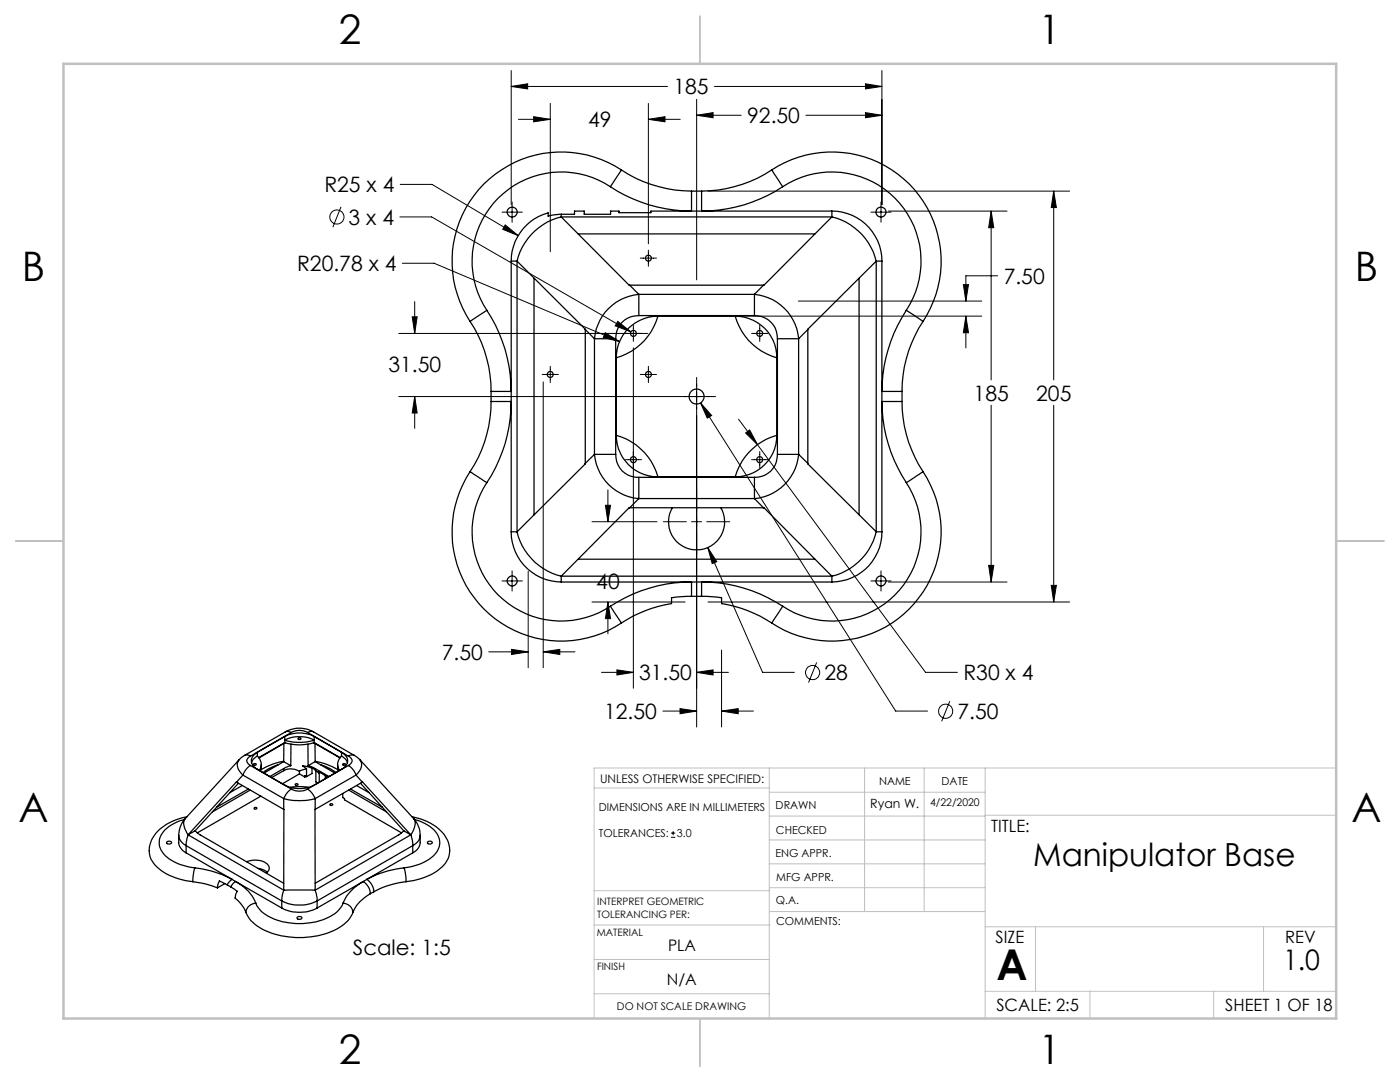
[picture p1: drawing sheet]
<svg xmlns="http://www.w3.org/2000/svg" width="279mm" height="216mm" viewBox="0 0 279 216" stroke-linecap="round" stroke-linejoin="round" font-family="sans-serif">
<g fill="none" stroke="#000" stroke-width=".2">
<path d="M102 17.3l3.3-.6v1zM102 14.1v26.8M102 17.3h31.2M139 19.8v36M142.6 17.3h33.4M172.7 16.7l3.3 .6-3.3 .4zM176 14.1v26.8M79.9 36.8h6.3l17.2 10.2M103.5 23.8h6.3M106.5 23.3l3.3 .5-3.3 .5zM109.8 20.6v29.6M129.4 23.8l3.3-.5v1z"/>
<path d="M129.4 20.6v28M129.4 23.8h6.3M139 23l3.3-.5v1zM139 23h8.9M141.3 38.1h72.2M160.8 23h15.2M172.7 22.5l3.3 .5-3.3 .5zM210.3 38.1l.5 3.3h-1zM210.3 38.1v37.7M68.1 41.3l-1.7 4M79.8 43.3h6.3l39.8 22.9M80.3 52.5h6.3l37 15.7"/>
<path d="M100.2 42.3h4M100.8 44.9l2.6 2.1-3.1-1.2zM102.2 40.3v4M127.8 51.5h3.2M129.4 49.9v3.2M173.8 42.3h4M175.8 40.3v4M177.3 42.1h23.7M192.3 56.8h1l-.5 3.3zM197.8 42.1l.5 3.3h-1zM197.8 42.1v33.7M199.1 55h-6.3v5.1"/>
<path d="M79.6 66.5h49.7M79.6 79.1h63.2M82.3 63.2h1l-.5 3.3zM82.8 79.1l.5 3.3h-1zM82.8 60.2v6.3M82.8 79.1v6.4M108.2 74.7h3.2M108.4 76.2v57M109.8 73.1v3.2M120.8 66.4l2.8 1.8-3.2-.9zM123.3 64.1l2.6 2.1-3.1-1.2zM126.4 64.9v3.2"/>
<path d="M126.4 69.4v67.9M127.8 74.7h3.2M129.4 73.1v3.2M139 75.3v69.8M148 63.1h47.9M150 66.5h3.2M151.6 64.9v3.2M159.3 60.1h36.6M192.8 63.1l.5 3.3h-1zM192.8 63.1v6.3M121.3 97.8v6.3M124.8 91.7h3.2"/>
<path d="M139.8 80.4l2.2 2.5-.9 .5zM139.8 80.4l39 61.5h6.3M147.4 83.6l3.8 5.1M148.8 86.4l.8-.6 1.6 2.9zM150 91.7h3.2M151.2 88.7l33.5 45.5h6.4M151.6 90.1v3.2M197.8 80.9v35.2M210.3 80.9v39.2M100.2 115.9h4M102.2 113.9v4M105.4 114v19.2"/>
<path d="M118.1 104.1h13M120.8 100.8h1l-.5 3.3zM132.4 104.1h4.6M138 104.1h2M141 104.1h4.6M141.3 109.3l1.8 2.8-1 .4zM141.3 109.3l10.9 24.9h6.3M173.8 115.9h4M175.8 113.9v4M177.3 116.1h23.7M197.3 112.8h1l-.5 3.3zM209.8 116.8h1l-.5 3.3z"/>
<path d="M97.5 130.1h7.9M102.1 129.6l3.3 .5-3.3 .5zM108.4 130.1l3.3-.5v1zM108.4 130.1h6.4M118.1 120.1h18.6M120.1 134.2h6.3M121.3 120.1l.5 3.3h-1zM121.3 120.1v6.4M123.1 133.7l3.3 .5-3.3 .5zM139 134.2l3.3-.5v1zM139 134.2h6.4M141.3 120.1h72.2"/>
<path d="M144 129.7v15.4M163 132.2l-1.6 4M189.5 139.9l-1.6 4M132.3 141.9h6.7M135.7 141.4l3.3 .5-3.3 .5zM144 141.9l3.3-.5v1zM144 141.9h6.4M133.9 167.1h.9M133.9 166.2h.9M134.3 165.8v.9"/>
<circle cx="67.2" cy="43.3" r="1.41"/>
<circle cx="162.2" cy="134.2" r="1.41"/>
<circle cx="188.7" cy="141.9" r="1.42"/>
</g>
<g fill="none" stroke="#c0c0c0" stroke-width=".2">
<path d="M118.6 157.2h34.9M153.5 153.2v50M153.5 158.1h43.1M172.5 153.2v28.7M184.4 153.2v28.7M196.6 153.2v50M266.7 153.2h-148.1v50M118.6 177.7h35M153.5 167.6h43.1M153.5 162.8h43.1M153.5 172.4h43.1M153.5 177.1h43.1"/>
<path d="M196.6 162.7h70.1M118.6 198.3h34.9M118.6 191.5h34.9M118.6 184.6h35M153.6 181.9h43M196.6 197.8h70.1M196.6 184.9h70.1M206.7 184.9v12.9M217.5 197.8v5.4M242.2 197.8v5.4M252.2 184.9v12.9"/>
</g>
<path d="M139.7 3.2v9.5M3.1 107.9h9.6M266.7 107.9h9.5M139.7 203.2v9.6" fill="none" stroke="#c0c0c0" stroke-width=".25"/>
<path d="M12.7 12.7h254v190.5h-254z" fill="none" stroke="#c0c0c0" stroke-width=".5"/>
<path d="M102 17.3l3.3-.6v1zM172.7 16.7l3.3 .6-3.3 .4zM197.8 42.1l.5 3.3h-1zM197.3 112.8h1l-.5 3.3zM172.7 22.5l3.3 .5-3.3 .5zM139 23l3.3-.5v1zM192.8 63.1l.5 3.3h-1zM192.3 56.8h1l-.5 3.3zM120.8 66.4l-.4 .9 3.2 .9zM209.8 116.8h1l-.5 3.3zM210.3 38.1l.5 3.3h-1zM100.8 44.9l-.5 .9 3.1 1.2zM120.8 100.8h1l-.5 3.3zM121.3 120.1l.5 3.3h-1zM141.3 109.3l.8 3.2 1-.4zM135.7 141.4l3.3 .5-3.3 .5zM144 141.9l3.3-.5v1zM106.5 23.3l3.3 .5-3.3 .5zM129.4 23.8l3.3-.5v1zM108.4 130.1l3.3-.5v1zM102.1 129.6l3.3 .5-3.3 .5zM139.8 80.4l1.3 3 .9-.5zM148.8 86.4l2.4 2.3-1.6-2.9zM123.3 64.1l-.5 .9 3.1 1.2zM139 134.2l3.3-.5v1zM123.1 133.7l3.3 .5-3.3 .5zM82.8 79.1l.5 3.3h-1zM82.3 63.2h1l-.5 3.3z" fill="#000"/>
<g fill="none" stroke="#000" stroke-width=".25">
<path d="M121.8 37.3a17.8 17.8 0 0 0-22.4 2.2 17.8 17.8 0 0 0-2.2 22.4M121.8 37.3a29.3 29.3 0 0 0 16.2 4.8v-4M124 33.9a21.8 21.8 0 0 0-27.4 2.8 21.8 21.8 0 0 0-2.8 27.4M124 33.9l-2.2 3.4M124 33.9a25.6 25.6 0 0 0 14 4.2M138 38.1h2M154 33.9a21.8 21.8 0 0 1 27.4 2.8 21.8 21.8 0 0 1 2.8 27.4M154 33.9l2.2 3.4M154 33.9a25.6 25.6 0 0 1-14 4.2M156.2 37.3a17.8 17.8 0 0 1 22.4 2.2 17.8 17.8 0 0 1 2.3 22.4M156.2 37.3a29.1 29.1 0 0 1-16.2 4.8v-4M102 52.1h1.2"/>
<path d="M102 52.1v54M103.2 52.1l13.6 13.6v26.9l-13.6 13.5M103.2 52.1v54M106.6 55.5v47.2M112 43.3a11.9 11.9 0 0 0-8.8 8.8M112 42.8v.5M112 42.8l-2.6 .3v-.6a10 10 0 0 0-7.4 9.6M112 43.3l13.6 13.6h26.9l13.5-13.6M112 43.3h54M115.4 46.7h47.2M125.7 56.9l1.8 1.8M127.5 58.7a9.8 9.8 0 0 0-8.9 8.9"/>
<path d="M127.5 58.7v4.3M127.5 58.7h23.1M150.6 58.7v4.3M150.6 58.7a9.8 9.8 0 0 1 8.8 8.9M152.4 56.9l-1.8 1.8M166 43.3a12.1 12.1 0 0 1 8.9 8.8M166 42.1v1.2M166 42.1a10 10 0 0 1 10 10M166 42.1h-36.1v.3h-6.4v-.3h-1.7v.7h-5.2v-.7h-1.9v.7h-2.7M171.4 55.5v47.2M174.9 52.1h1.1M174.9 52.1l-13.7 13.6v26.9l13.7 13.5"/>
<path d="M174.9 52.1v54M176 52.1v54M93.8 64.1a25 25 0 0 1 4.2 14M97.2 61.9l-3.4 2.2M97.2 61.9a29.3 29.3 0 0 1 4.8 16.2h-4M98 78.1v2M116.8 65.8l1.8 1.8M118.6 67.6h4.3M118.6 67.6v23.1M122.9 67.6v23.1M123 71.4v15.5M127.5 63a4.5 4.5 0 0 0-4.6 4.6"/>
<path d="M127.5 63h23.1M131.3 63.1a8.3 8.3 0 0 0-8.3 8.3M131.3 63.1a11.9 11.9 0 0 1-8.3 8.3M131.3 63.1h15.4M146.7 63.1a8.3 8.3 0 0 1 8.3 8.3M146.7 63.1a11.9 11.9 0 0 0 8.3 8.3M150.6 63a4.5 4.5 0 0 1 4.6 4.6M155 71.4v15.5M155.2 67.6h4.2M155.2 67.6v23.1M159.4 67.6v23.1M161.2 65.8l-1.8 1.8"/>
<path d="M180 78.1v2M180.9 61.9l3.3 2.2M180.9 61.9a30.1 30.1 0 0 0-4.9 16.2h4M184.2 64.1a25 25 0 0 0-4.2 14M93.8 94.1l3.4 2.2M93.8 94.1a21.8 21.8 0 0 0 2.8 27.4 21.8 21.8 0 0 0 27.4 2.8M97.2 96.3a17.8 17.8 0 0 0 2.2 22.4 17.8 17.8 0 0 0 22.4 2.3M98 80.1h4a29.1 29.1 0 0 1-4.8 16.2M98 80.1a25.4 25.4 0 0 1-4.2 14M118.6 90.7h4.3M118.6 90.7a9.7 9.7 0 0 0 8.9 8.8M118.6 90.7l-1.8 1.8"/>
<path d="M122.9 90.7a4.4 4.4 0 0 0 4.6 4.5M123 86.9a8.3 8.3 0 0 0 8.3 8.2M123 86.9a12.1 12.1 0 0 1 8.3 8.2M127.5 95.2v4.3M127.5 95.2h23.1M127.5 99.5h23.1M127.5 99.5l-1.8 1.8M131.3 95.1h15.4M150.6 95.2v4.3M150.6 99.5l1.8 1.8M155 86.9a8.3 8.3 0 0 1-8.3 8.2M155 86.9a12.1 12.1 0 0 0-8.3 8.2"/>
<path d="M155.2 90.7a4.4 4.4 0 0 1-4.6 4.5M155.2 90.7h4.2M159.4 90.7a9.7 9.7 0 0 1-8.8 8.8M159.4 90.7l1.8 1.8M180 80.1h-4a29.9 29.9 0 0 0 4.9 16.2M180 80.1a25.4 25.4 0 0 0 4.2 14M180.9 96.3a17.8 17.8 0 0 1-2.3 22.4 17.8 17.8 0 0 1-22.4 2.3M184.2 94.1l-3.3 2.2M184.2 94.1a21.8 21.8 0 0 1-2.8 27.4 21.8 21.8 0 0 1-27.4 2.8M102 106.1a10 10 0 0 0 10 10M102 106.1h1.2M103.2 106.1a12.1 12.1 0 0 0 8.8 8.9"/>
<path d="M112 115v1.1M112 115l13.6-13.7h26.9l13.5 13.7M112 115h54M112 116.1h54M115.4 111.6h47.2M134.2 101.3a5.6 5.6 0 0 0 4.8 8.4 5.6 5.6 0 0 0 4.9-8.4M138 119v-2.9a29.7 29.7 0 0 0-16.2 4.9M138 119l-4 .3v1.1a26.5 26.5 0 0 0-10 3.9M138 119h2M140 119v-2.9a29.4 29.4 0 0 1 16.2 4.9M140 119l4 .3v1.1a26.5 26.5 0 0 1 10 3.9M166 115v1.1"/>
<path d="M174.9 106.1a12 12 0 0 1-8.9 8.9M174.9 106.1h1.1M176 106.1a10 10 0 0 1-10 10M121.8 121l2.2 3.3M156.2 121l-2.2 3.3M47.2 156.1l9.5 5.4M47.2 156.1l-9.7 10.5M47.6 156.3l-8.7 9.5M47.8 151.6a1.93 1.93 0 0 0 .4 2.8l.3 .3M47.8 151.6l-10.8 11.7M48.4 156.7l-2.5 1.5M48.5 154.7l-1.3 1.4"/>
<path d="M48.5 154.7l8.1 4.6M48.8 150.7l-1 .9M48.8 150.7l.5-.1 .7 .3M49.6 157.4l-6.4 3.7M49.9 157.7l-7.5 4.3M50 150.9a.96 .96 0 0 0-.8 .9 .96 .96 0 0 0 .8 1M50 152.8a3.7 3.7 0 0 0-1.5 1.9M50 152.8l8.1 4.6M50.6 152.4l.5 .1a.25 .25 0 0 1-.3 .2 .25 .25 0 0 1-.2-.3zM51.4 150.1a1.8 1.8 0 0 0-1.2 1.7 1.8 1.8 0 0 0 1.2 1.7l5.4 3.2a6.7 6.7 0 0 0 5.9 0l5.5-3.2a1.72 1.72 0 0 0 .8-2.7l-.8-.7M51.4 150.8l-.8 .7-.4 .7M51.4 150.8a2.15 2.15 0 0 1 .4 2.9"/>
<path d="M51.4 150.1v.7M52.1 158.9l-12.7 7.3M52.1 152.5l-.1 1.3M55.6 152.6l-2 .8-1.1 .8M56.6 151.9a11.7 11.7 0 0 0-4.6 1.8M56.6 159.3a11.9 11.9 0 0 0 6.3 0M56.6 153.8a3.3 3.3 0 0 1 3.2 .1M56.6 148.3v.1M56.6 153.4v.4M56.6 159.3v18.3M56.6 148.4l-4.9 2.8M56.6 153.8l-2.4 1.4"/>
<path d="M56.6 152l-3.9 2.3M56.6 152l1.4 .8M56.6 153.4l-2.7 1.5M56.7 148.4l-.1 3.6M56.8 147a6.4 6.4 0 0 1 5.9 0M56.8 147.7a6.4 6.4 0 0 1 5.9 0 10.2 10.2 0 0 1-5.9 0zM56.8 148.2a9.5 9.5 0 0 0 5.9 0M56.8 147l-5.4 3.1M56.8 147v1.2M56.8 148.2l-5.2 3M56.9 146.1a5.7 5.7 0 0 1 5.7 0M56.9 146.1l.6-.2 .6 .3"/>
<path d="M56.9 146.1l-8.1 4.6M56.9 148.2l-.3 .2M57.9 157.1l1.6-.1 2.1 .1M58 152.8l-1.4 .6M58.1 148.5l-.1 4.3M58.1 157.4a4.1 4.1 0 0 0-1.5 1.9M58.1 157.4a3.3 3.3 0 0 0 3.3 0M58.1 146.2a3.3 3.3 0 0 1 3.3 0M58.1 146.2l-8.1 4.7M59 156.4a.25 .25 0 0 1 .3-.1 .25 .25 0 0 1 .1 .4 .25 .25 0 0 1-.3 .1 .25 .25 0 0 1-.1-.4zM59.5 147.3a.33 .33 0 0 1 .5 .2 .31 .31 0 0 1-.3 .1 .31 .31 0 0 1-.2-.3zM59.8 154.4l-3.4 2"/>
<path d="M59.8 154.4l1 .6M59.8 153.9v.5M61.1 154.9l-.3 .1M61.2 153.4l-.8-.6 2.1 .6 .5 .4M61.2 153.4l-1.4 .5M61.2 153.4v1.6M61.2 155l-.4-.2v.2M61.4 157.4a4.1 4.1 0 0 1 1.5 1.9M61.4 146.2l8.1 4.7M61.5 148.5v4.3M61.5 152.8l1.4 .6M62.3 153.2v1.1l-1.1 .7"/>
<path d="M62.6 146.1l-.5-.2-.7 .3M62.6 146.1l8.1 4.6M62.6 148.2l.3 .2M62.7 147l5.5 3.1M62.7 147v1.2M62.7 148.2l5.2 3M62.9 148.4v3.6M62.9 151.9a12.6 12.6 0 0 1 4.6 1.8M62.9 148.3v.1M62.9 153.4v.2M62.9 159.3v2.2M62.9 148.4l4.9 2.8"/>
<path d="M62.9 152l-1.4 .8M62.9 152l4 2.3M62.9 153.4l2.8 1.5M63 153.8l.7 .5M63 153.8v2.2l.4 .2M63.7 154.3l-.2-.3 1.9 1.1M63.7 154.3v1.8M64 152.6l1.9 .8 1.1 .8M64.9 154.8v.6M67.4 152.5l.2 1.3M68.2 150.8l.8 .7 .3 .7M68.2 150.8a2.15 2.15 0 0 0-.4 2.9"/>
<path d="M68.2 150.1v.7M68.4 158.3v.8l.4 .2v.3l11.4 6.6M68.5 152.4l.4 .1a.27 .27 0 0 1-.2 .2 .27 .27 0 0 1-.3-.2zM69.5 150.9a.96 .96 0 0 1 .8 .9 .96 .96 0 0 1-.8 1M69.5 152.8a3.7 3.7 0 0 1 1.5 1.9M69.5 152.8l-8.1 4.6M69.6 157.7l7.5 4.3M70 157.4l6.3 3.7M70.7 150.7l1.1 .9M70.7 150.7l-.5-.1-.7 .3M71 154.7a2.24 2.24 0 0 0 .8-3.1l10.7 11.7M71 154.7l-8.1 4.6"/>
<path d="M71 154.7l1.3 1.4M71.2 156.7l2.4 1.5M71.9 156.3l8.7 9.5M72.3 156.1l-9.4 5.4M72.3 156.1l9.7 10.5M33.3 168a.54 .54 0 0 1 .9 .2 .57 .57 0 0 1-.9-.1zM35.7 166.7v1.4a2.62 2.62 0 0 0 1.4 2.1M35.7 166.7a2.5 2.5 0 0 0 1.4 2M36.8 163.5a6.7 6.7 0 0 0-4.9 3.9 4 4 0 0 0 2.3 4.3 12.1 12.1 0 0 0 4.7 1.5M37 163.3a5.1 5.1 0 0 0-1.3 3.4M37 163.3a2.04 2.04 0 0 0 .1 2.5l.4 .8M37.1 168.7l19.1 11.1"/>
<path d="M37.1 170.2l9.2 5.3M37.1 168.7v1.5M37.3 163a9.5 9.5 0 0 0-7.1 4.6 4.7 4.7 0 0 0 2 6.1 13.8 13.8 0 0 0 6.3 2.2M37.5 166.6l-.3 1.4-.1 .7M37.5 166.6l19.1 11M38.5 175.9a17.4 17.4 0 0 1 4.9 1.3M38.9 173.2l-.3 1.4-.1 1.3M38.9 173.2a20.4 20.4 0 0 1 7.4 2.3M38.9 165.8l1 .8 16.7 9.6M38.9 165.8l-1.4 .8M44.9 176.3l-1.5 .9M45.3 176.6l-1.5-.8-.4 1.4"/>
<path d="M45.3 176.6l.7 .4M46 177l1.3 .8-.2 .6-.2 .8a6.7 6.7 0 0 1 2.2 2.9M46.3 175.5l-.4 .3-.6 .8M46.3 175.5l.7 .4M47 175.9a8.3 8.3 0 0 1 4 4.3M47 175.9l-1 1.1M47 175.9l9.2 5.3M49.2 171.9a4 4 0 0 1 4.4 .8 1.11 1.11 0 0 1-.4 1.5M50.8 161.1l.5 .1a.25 .25 0 0 1-.3 .3 .25 .25 0 0 1-.2-.4zM51.5 173.3l1.1 .3 .7 .5M56.2 179.8a8 8 0 0 0 7.1 0M56.2 179.8v1.4"/>
<path d="M56.6 177.6h6.3M56.6 177.6l-.3 1.4-.1 .8M62.9 177.6l.4 1.4v.8M62.9 161.5v16.1M63.3 179.8v1.4M65.9 160.4l.5 .1a.25 .25 0 0 1-.3 .2 .25 .25 0 0 1-.2-.3zM72.5 175.9a8.8 8.8 0 0 0-4 4.3M72.5 175.9a3.1 3.1 0 0 1 1.4 2.4M72.5 175.9l-9.2 5.3M73.2 175.5a3.1 3.1 0 0 1 1.4 2.4M73.2 175.5l-.7 .4M73.9 178.3a7.5 7.5 0 0 0-3.5 3.8"/>
<path d="M74.6 177.9l-.7 .4M80.6 165.8l-1 .8-16.7 9.6M80.6 165.8l1.4 .8M80.6 173.2a20.4 20.4 0 0 0-7.4 2.3M80.6 173.2l.4 1.4v1.3M81 175.9a17.7 17.7 0 0 0-6.4 2M82 166.6l.3 1.1 .1 1M82 166.6l-19.1 11M82.2 162.9a9.7 9.7 0 0 1 7.1 4.8 4.7 4.7 0 0 1-2 6 13.8 13.8 0 0 1-6.3 2.2M82.4 168.7l-19.1 11.1M82.4 170.2l-9.2 5.3M82.4 168.7v1.5"/>
<path d="M82.5 163.3a5.1 5.1 0 0 1 1.4 3.4M82.5 163.3a2.09 2.09 0 0 1-.1 2.5l-.4 .8M82.7 163.5a6.7 6.7 0 0 1 5 3.9 4 4 0 0 1-2.4 4.3 12.1 12.1 0 0 1-4.7 1.5M83.9 166.7v1.4a2.42 2.42 0 0 1-1.5 2.1M83.9 166.7a2.32 2.32 0 0 1-1.5 2M85.3 168a.53 .53 0 0 1 .6-.2 .53 .53 0 0 1 .4 .4 .5 .5 0 0 1-.6 .3 .5 .5 0 0 1-.4-.5zM49.1 182.1a8.1 8.1 0 0 0 5.7 4.3 16.8 16.8 0 0 0 13.4-1.7l1.3-1 .9-1.6M51 180.2a6.7 6.7 0 0 0 4.8 3.6 13.4 13.4 0 0 0 11.4-1.8l.9-1.1 .4-.7M51 180.2a2.13 2.13 0 0 0-1.9 1.9M56.2 181.2a7.7 7.7 0 0 0 7.1 0M59.3 183a.51 .51 0 0 1 .6-.1 .51 .51 0 0 1 .3 .4 .57 .57 0 0 1-.9-.2zM68.5 180.2a2.13 2.13 0 0 1 1.9 1.9"/>
<circle cx="102.2" cy="42.3" r="1"/>
<circle cx="129.4" cy="51.5" r=".6"/>
<circle cx="175.8" cy="42.3" r="1.01"/>
<circle cx="109.8" cy="74.7" r=".59"/>
<circle cx="126.4" cy="66.5" r=".6"/>
<circle cx="129.4" cy="74.7" r=".6"/>
<circle cx="139" cy="79.1" r="1.5"/>
<circle cx="151.6" cy="66.5" r=".6"/>
<circle cx="126.4" cy="91.7" r=".6"/>
<circle cx="151.6" cy="91.7" r=".6"/>
<circle cx="102.2" cy="115.9" r=".98"/>
<circle cx="175.8" cy="115.9" r=".99"/>
</g>
<text font-size="8.5" x="198.9" y="195.5">A</text>
<g font-size="8.1">
<text x="67.6" y="8.9">2</text>
<text x="207.3" y="8.9">1</text>
<text x="4.4" y="56.2">B</text>
<text x="270.4" y="56.2">B</text>
<text x="3.7" y="164.1">A</text>
<text x="269.7" y="164.1">A</text>
<text x="67.6" y="212.4">2</text>
<text x="207.3" y="212.4">1</text>
</g>
<text font-size="6.3" x="206.2" y="172.9">Manipulator Base</text>
<text font-size="5.6" x="256.1" y="193.5">1.0</text>
<g font-size="4.2">
<text x="134.4" y="18.8">185</text>
<text x="117.4" y="25.4">49</text>
<text x="149.1" y="24.6">92.50</text>
<text x="64.7" y="38.4">R25 x 4</text>
<text x="69.6" y="44.8">3 x 4</text>
<text x="59.3" y="54.1">R20.78 x 4</text>
<text x="200.3" y="56.6">7.50</text>
<text x="77.5" y="74.2">31.50</text>
<text x="194.3" y="79.9">185</text>
<text x="206.8" y="79.9">205</text>
<text x="119" y="117.6">40</text>
<text x="88.2" y="131.7">7.50</text>
<text x="127.5" y="135.8">31.50</text>
<text x="164.5" y="135.7">28</text>
<text x="192.3" y="135.8">R30 x 4</text>
<text x="120.6" y="143.5">12.50</text>
<text x="191.1" y="143.5">7.50</text>
<text x="70.4" y="190.5">Scale: 1:5</text>
</g>
<g font-size="3.4">
<text x="197.8" y="166">TITLE:</text>
<text x="198.7" y="188.1">SIZE</text>
<text x="256.5" y="188.2">REV</text>
<text x="198.8" y="201.7">SCALE: 2:5</text>
<text x="244.5" y="201.7">SHEET 1 OF 18</text>
</g>
<g font-size="3.2">
<text x="133.3" y="189.8">PLA</text>
<text x="133.1" y="196.6">N/A</text>
</g>
<text font-size="2.5" x="173.7" y="161.3">Ryan W.</text>
<text font-size="2.4" x="119.8" y="156.2">UNLESS OTHERWISE SPECIFIED:</text>
<g font-size="2.2">
<text x="119.5" y="161.8">DIMENSIONS ARE IN MILLIMETERS</text>
<text x="154.8" y="161.4">DRAWN</text>
<text x="175.4" y="156.6">NAME</text>
<text x="187.9" y="156.7">DATE</text>
<text x="119.5" y="167.1">TOLERANCES:</text>
<text x="135.1" y="167.1">3.0</text>
<text x="154.9" y="166.3">CHECKED</text>
<text x="154.8" y="171">ENG APPR.</text>
<text x="154.9" y="175.7">MFG APPR.</text>
<text x="154.9" y="180.4">Q.A.</text>
<text x="154.9" y="184.6">COMMENTS:</text>
</g>
<g font-size="2.1">
<text x="185.6" y="160.7">4/22/2020</text>
<text x="123.1" y="201.6">DO NOT SCALE DRAWING</text>
</g>
<g font-size="2">
<text x="119.2" y="180.6">INTERPRET GEOMETRIC</text>
<text x="119.2" y="183.1">TOLERANCING PER:</text>
<text x="119.1" y="186.7">MATERIAL</text>
<text x="119.1" y="193.5">FINISH</text>
</g>
</svg>
